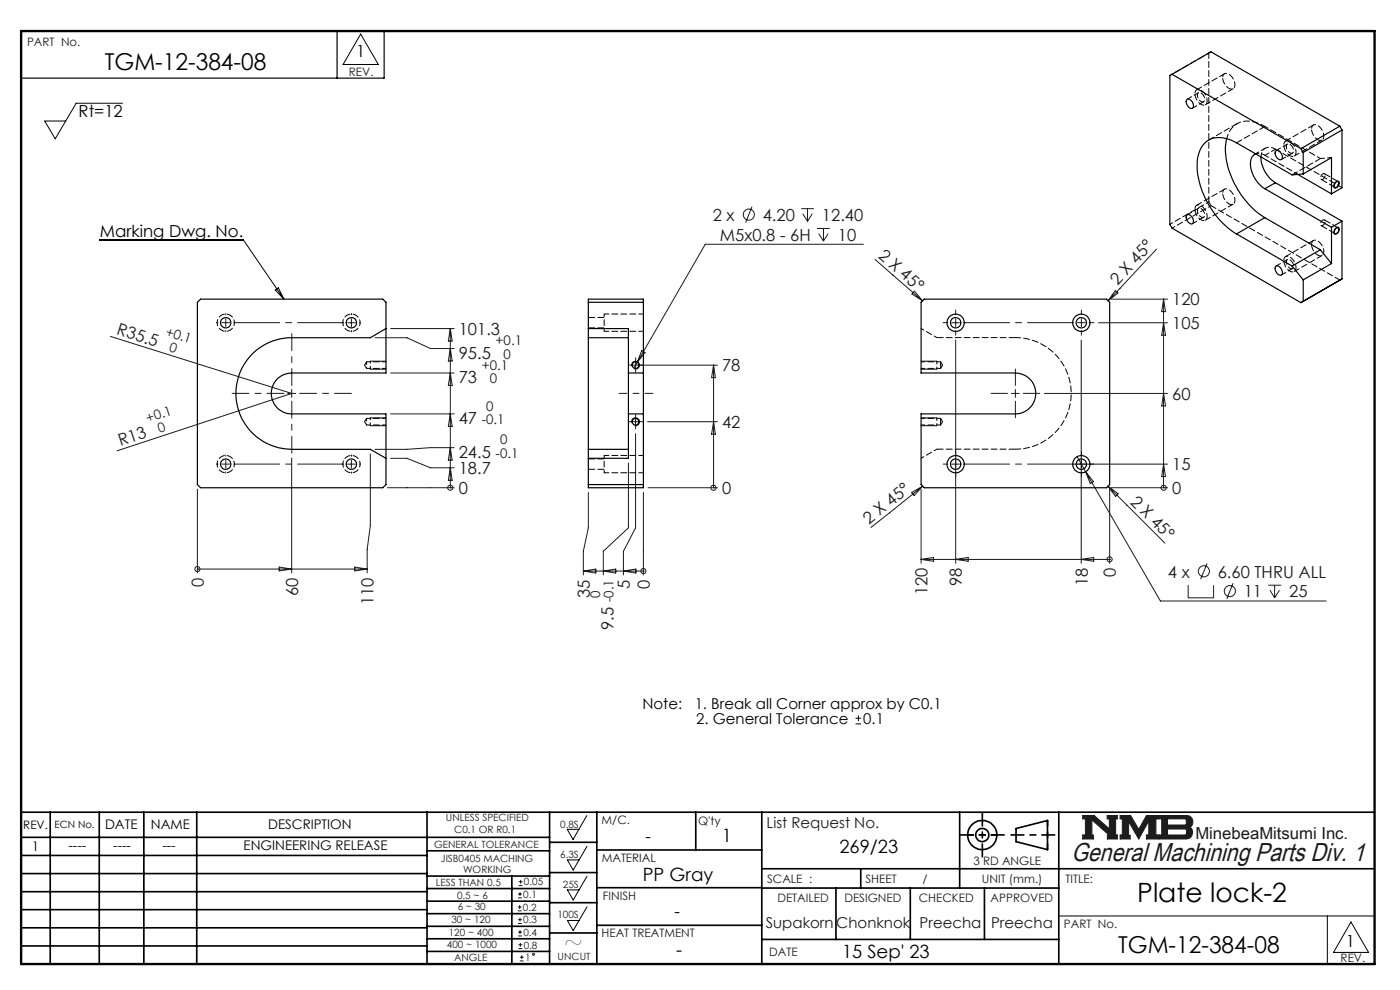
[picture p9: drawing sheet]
<svg xmlns="http://www.w3.org/2000/svg" width="297mm" height="210mm" viewBox="0 0 297 210" stroke-linecap="round" stroke-linejoin="round" font-family="sans-serif">
<g fill="none" stroke="#000" stroke-width=".35">
<path d="M4.5 172.3h287.1M4.5 177.6h112.1M10.7 172.3v32.2M21.1 172.3v32.2M30.5 172.3v32.2M41.7 172.3v32.2M90.6 172.3v32.2M116.6 172.3v32.2M116.6 178.7h10M126.6 172.3v32.2M147.6 172.3v8M161.6 172.3v32.2"/>
<path d="M203.6 172.3v16.1M215.5 175.7l6.7-1.6v6.1l-6.7-1.7zM224.6 172.3v32.2M4.5 185.3h86.1M4.5 181.5h86.1M4.5 189.2h86.1M4.5 193h86.1M4.5 196.8h86.1M90.6 199.1h26M90.6 193.8h26M90.6 188.5h26M90.6 191.2h26"/>
<path d="M90.6 180.5h26M90.6 185.8h26M90.6 196.5h26M108.6 185.8v18.5M116.6 185.1h10M116.6 191.5h10M116.6 197.9h10M126.6 196.3h35M126.6 188.3h35M126.6 180.3h35M161.6 184.3h130M161.6 199.3h63"/>
<path d="M161.6 188.4h63M177.3 188.4v10.9M182.6 184.3v4.1M193.1 188.4v10.9M208.8 188.4v10.9M4.5 200.7h86.1M90.6 201.8h26"/>
<circle cx="208.4" cy="177.1" r="3.1"/>
<circle cx="208.4" cy="177.1" r="1.4"/>
</g>
<path d="M229.7 173h2.4l3.2 2.8v-2.1h-.4v-.7h2.1v.7h-.3v3.4h.3v.9h-2.1v-.8h.4l-3.7-3.3v3.3h.4v.8h-2.3v-.9h.6v-3.4h-.6zM237.6 173h2.3l1.7 2.9 1.6-2.9h2.5v.7h-.5v3.4h.5v.9h-2.5v-.9h.5v-2.9l-2.1 3.8-2.2-3.7v2.9h.3v.8h-2.1v-.9h.5v-3.4h-.5zM245.9 173h5.9a1.35 1.35 0 0 1 1.2 1.1 1.35 1.35 0 0 1-.6 1.4 1.35 1.35 0 0 1 .5 1.5 1.35 1.35 0 0 1-1.2 1h-5.8v-.9h.6v-3.4h-.6zM247.7 173.7h3.7l.3 .2v.9l-.3 .2h-3.7zM247.7 175.9h3.8l.2 .1v.8l-.3 .3h-3.7z" fill="none" stroke="#191924" stroke-width=".21"/>
<path d="M76.5 7.2l3.8 6.5h-7.5zM120.3 175.9h2.5l-1.2 2.2zM124.5 173l-1.7 2.9M124.5 179.5l-1.7 2.9M120.4 182.4h2.4l-1.2 2.2zM120.4 188.8h2.4l-1.2 2.1zM120.4 195.3h2.4l-1.2 2.1zM124.5 185.9l-1.7 2.9M124.5 192.4l-1.7 2.9M224.6 194.3h67M281.6 194.3v10.2M286.6 195.6l3.7 6.4h-7.4z" fill="none" stroke="#000" stroke-width=".21"/>
<path d="M4.5 6.6h287.1" fill="none" stroke="#000" stroke-width=".21" stroke-dasharray="6.3 1.3 1.3 1.3" stroke-dashoffset="1.9"/>
<path d="M71.5 6.6v10M81.5 6.6v10h-77" fill="none" stroke="#000" stroke-width=".25"/>
<path d="M205.3 177.1h6.2M222.2 174v6.2" fill="none" stroke="#000" stroke-width=".35" stroke-dasharray="15.2 1.3 1.3 1.3" stroke-dashoffset="14.1"/>
<path d="M203.8 177.1h9.2M208.4 172.5v9.2M214.5 177.1h9.3" fill="none" stroke="#000" stroke-width=".35" stroke-dasharray="15.2 1.3 1.3 1.3" stroke-dashoffset="12.5"/>
<path d="M4.5 6.6h287.1v197.9h-287.1z" fill="none" stroke="#000" stroke-width=".5"/>
<path d="M229.7 173v.7h.6v3.4h-.6v.9h2.3v-.8h-.4v-3.3l3.7 3.3h-.4v.8h2.1v-.9h-.3v-3.4h.3v-.7h-2.1v.7h.4v2.1l-3.2-2.8zM237.6 173v.7h.5v3.4h-.5v.9h2.1v-.8h-.3v-2.9l2.2 3.7 2.1-3.8v2.9h-.5v.9h2.5v-.9h-.5v-3.4h.5v-.7h-2.5l-1.6 2.9-1.7-2.9zM247.7 175.9h3.8l.2 .1v.8l-.3 .3h-3.7zM245.9 173v.7h.6v3.4h-.6v.9l6.2-.1 .6-.5 .3-.6-.1-.8-.5-.5a1.34 1.34 0 0 0 .6-1.4 1.34 1.34 0 0 0-1.2-1.1zM247.7 173.7h3.7l.3 .2v.9l-.2 .2h-3.8z" fill-rule="evenodd" fill="#191924"/>
<g fill="none" stroke="#191924" stroke-width=".21">
<path d="M159.5 43.8l-1.3 3.4M170 44.3h2.6M170.3 45.3l1 1.6M171.3 44.3v2.6M172.3 45.3l-1 1.6M173.3 48.5h2.7M173.7 49.6l1 1.5M174.7 48.5v2.6M175.7 49.6l-1 1.5M183.2 51.8h-33.6l-14.4 25.1M185.6 55l10.1 8.8M245.4 52.8l-10.3 11"/>
<path d="M23.4 71.4l38.5 12.1-37.1 12.1M73.7 68.5h1.7M74.5 67.6v1.7M79.6 71.6h6.7l5 2.3h5M82.9 79.1h13.4M82.9 69.7h13.4M95.5 69.7v33.8M95.5 79.1l.4 2.7h-.8zM95.5 73.9l.4 2.7h-.8zM95.5 69.7l.4 2.6h-.8zM134 77.5h1.6M134.8 76.6v1.7"/>
<path d="M135.2 76.9l-.7 1.2M135.8 77.5h16.4M136.1 74.4l.7 .4-1.6 2.1zM151.4 77.5v26M151.4 77.5l.4 2.6h-.8zM194 61.8l1.7 2-2.2-1.4zM201.9 68.5h1.7M202.7 72.1v47.4M202.7 67.6v1.7M229.4 72.1v47.4M233 68.5h14.7M235.7 63.5h12"/>
<path d="M236.6 61.6l.6 .6-2.1 1.6zM246.8 63.5v40M246.8 68.5l.5 2.6h-.8zM246.8 63.5l.5 2.6h-.8zM61 83.5h1.7M61.9 97.1v24.4M61.9 82.6v1.7M73.7 98.5h1.7M74.5 97.6v1.7M78.6 96.3v15.2l-.7 5v5M82.9 97.2h3.4l5 2h5M82.9 87.8h13.4"/>
<path d="M95.5 99.2l.4 2.7h-.8zM95.5 95l.4 2.6h-.8zM95.5 87.8l.4 2.6h-.8zM96.3 95h-5l-5 .3h-6.7M133.3 98.2v13.8l-5.3 4.9v5M134 89.5h1.6M134.8 92v20l-2.5 4.9v5M134.8 88.6v1.7M137.4 89.5h14.8M151.4 89.5l.4 2.6h-.8zM201.9 98.5h1.7M214.6 83.5h1.6"/>
<path d="M215.4 82.6v1.7M221.5 83.5h26.2M227.7 98.5h20M228.5 96.9l1.8 3.1M246.8 98.5l.5 2.6h-.8zM246.8 83.5l.5 2.6h-.8zM41.9 103.8v17.7M82.2 103.5h14.1M95.5 103.5h.1M124.8 104.4v7.6l-1 4.9v5M136.5 104.4v17.5M137.5 103.5h14.7"/>
<path d="M151.4 103.5h.1M193.4 104.5l2.3-1.4-1.8 2zM195.4 118.7h40M195.4 103.8v15.7M195.4 118.7l2.6-.5v.9zM195.7 103.1l-11 8.8M202.7 118.7l2.7-.5v.9zM229.4 118.7l2.6-.5v.9zM230.3 100l15.9 27.5h35.1M230.3 100l1.7 2.2-.7 .3zM235.1 103.1l2.1 1.6-.6 .6zM235.1 103.1l12 12.1"/>
<path d="M235.4 118.7h.1M235.4 103.8v15.7M235.7 103.5h12M246.8 103.5h.1M256.1 119.5l-1.4 3.4M41.9 120.7h.1M41.9 120.7h36M59.2 120.3l2.7 .4-2.7 .4zM75.2 120.3l2.7 .4-2.7 .4zM123.8 121.1h12.7M123.8 121.1l2.6-.4v.9zM128 121.1l2.6-.4v.9z"/>
<path d="M132.3 121.1l2.6-.4v.9zM136.5 121.1h.1M252.1 124.1v2.7h5.4v-2.7M261.6 123.7l-1.4 3.4M269.1 124.1h2.7M269.4 125.2l1 1.6M270.4 124.1v2.7M271.4 125.2l-1 1.6M109.9 193.2h.7M109.9 192.4h.7M109.9 195.9h.8M109.9 195.1h.8"/>
<path d="M109.9 190.5h.8M109.9 189.6h.8M109.9 198.5h.8M109.9 197.7h.8M110 187.8h.8M110 187h.8M110.2 192v.8M110.3 189.3v.8M110.3 194.7v.8M110.3 197.3v.8M110.5 186.6v.9M110 201.2h.8"/>
<path d="M110 200.4h.8M110.3 203.8h.8M110.3 203.1h.8M110.4 200v.8M110.7 202.6v.8"/>
<circle cx="158.8" cy="45.5" r="1.18"/>
<circle cx="95.5" cy="103.5" r=".54"/>
<circle cx="151.4" cy="103.5" r=".54"/>
<circle cx="235.4" cy="118.6" r=".54"/>
<circle cx="246.9" cy="103.5" r=".54"/>
<circle cx="41.9" cy="120.7" r=".55"/>
<circle cx="136.5" cy="121.1" r=".54"/>
<circle cx="255.4" cy="121.2" r="1.17"/>
<circle cx="260.9" cy="125.4" r="1.18"/>
<circle cx="113.2" cy="202.4" r=".21"/>
</g>
<g fill="none" stroke="#000" stroke-width=".21">
<path d="M26 21.9h-9.8l-4.5 7.5-2.2-3.7h4.4M283.2 38.7a.51 .51 0 0 1 .8-.2 .51 .51 0 0 1 0 .8l-.2 .3a.48 .48 0 0 1-.7 .3 .48 .48 0 0 1-.1-.8zM21.1 50.9h30.5l8.6 12.6M283.4 48.3a.48 .48 0 0 1 .7 .1 .48 .48 0 0 1-.1 .7l-.2 .3a.47 .47 0 0 1-.7 .3 .47 .47 0 0 1-.1-.7zM58.4 61.5l.7-.4 1.1 2.4zM78.6 76.6h3.3M78.6 78.3h3.3M134 77.7a.83 .83 0 0 1 .8-1.1 .83 .83 0 0 1 .9 .9 .83 .83 0 0 1-1.1 .8M195.4 76.6h3.3M195.4 78.3h3.3M78.6 88.6h3.3M78.6 90.3h3.3"/>
<path d="M134 89.7a.83 .83 0 0 1 .8-1.1 .83 .83 0 0 1 .9 .9 .83 .83 0 0 1-1.1 .8M195.4 88.6h3.3M195.4 90.3h3.3M181.5 153.6h1.2M181.5 152.4h1.2M182.1 151.8v1.2"/>
</g>
<path d="M131.3 83.4h7.2" fill="none" stroke="#191924" stroke-width=".21" stroke-dasharray="15.2 1.3 1.3 1.3" stroke-dashoffset="13.6"/>
<g fill="none" stroke="#191924" stroke-width=".21" stroke-dasharray="15.2 1.3 1.3 1.3">
<path d="M46.2 68.4h-.2M47.9 68.4v-.8M47.9 68.4h-.8M47.9 68.4v.9M47.9 68.4h.8M47.9 66.8v-.3M47.9 70.1v.3M74.6 66.8v-.3M74.6 70.1v.3M76.2 68.4h.3M134 77.4h-.7M134.8 76.6v-.7"/>
<path d="M134.8 78.3v.7M135.7 77.4h.7M201.1 68.4h-1M202.7 66.8v-1M202.7 70.1v1M229.4 68.4v-.8M229.4 68.4h-.8M229.4 68.4v.9M229.4 68.4h.8M229.4 66.8v-1M229.4 70.1v1M231.1 68.4h1"/>
<path d="M46.2 98.4h-.2M47.9 98.4v-.8M47.9 98.4h-.8M47.9 98.4v.9M47.9 98.4h.8M47.9 96.8v-.3M74.6 96.8v-.3M76.2 98.4h.3M134 89.4h-.7M134.8 88.6v-.7M134.8 90.3v.7M135.7 89.4h.7"/>
<path d="M201.1 98.4h-1M202.7 96.8v-1M213.7 83.4h-3.5M215.4 81.8v-3.5M215.4 85.1v3.5M217.1 83.4h3.5M229.4 98.4v-.8M229.4 98.4h-.8M229.4 98.4v.9M229.4 98.4h.8M229.4 96.8v-1M231.1 98.4h1"/>
<path d="M47.9 100.1v.3M74.6 100.1v.3M202.7 100.1v1M229.4 100.1v1"/>
</g>
<path d="M78.6 76.6v1.7M198.7 78.3v-1.7M78.6 88.6v1.7M198.7 90.3v-1.7" fill="none" stroke="#000" stroke-width=".21" stroke-dasharray="1.3 .6" stroke-dashoffset=".8"/>
<path d="M49.6 68.4h23.3M204.4 68.4h23.3M49.6 98.4h23.3M204.4 98.4h23.3" fill="none" stroke="#191924" stroke-width=".21" stroke-dasharray="15.2 1.3 1.3 1.3" stroke-dashoffset="5.5"/>
<path d="M60.2 83.4h-11M61.9 81.8v-11M61.9 85.1v11M63.6 83.4h11" fill="none" stroke="#191924" stroke-width=".21" stroke-dasharray="15.2 1.3 1.3 1.3" stroke-dashoffset="11.6"/>
<g fill="none" stroke="#000" stroke-width=".25">
<path d="M248.6 15.8l-.4 .2v31.6l.4 .8 27.4 15.8M248.6 15.8l27.4 15.7M248.6 15.8l8.3-4.8 27.3 15.8M251.8 21.1a1.25 1.25 0 0 1 1.1 1.9 1.33 1.33 0 0 1-1.1-1.9zM260.2 29.4a16.1 16.1 0 0 0 3.5 12.5 16.1 16.1 0 0 0 4.6 4.3M266.4 32.7a2.52 2.52 0 0 0-1 3.1 6.8 6.8 0 0 0 2.9 4.2M267.5 33.3a6.6 6.6 0 0 0 3.1 5.5M270.6 38.8l-2.3 1.2M270.6 38.8l14.1 8.1M270.6 32a1.07 1.07 0 0 1 1.4 1.1 .55 .55 0 0 1-.2 .7 .55 .55 0 0 1-.7-.2 1.39 1.39 0 0 1-.5-1.6zM275.3 37l7.2 4.1M276 31.5l.5 .8"/>
<path d="M276.5 36.9l-2.4 .2-11.8-6.8a5.8 5.8 0 0 0-6.4-.3 7.4 7.4 0 0 0-1.8 6.9 18.7 18.7 0 0 0 8.2 12.7M276.5 32.3v4.6M276.5 36.9l6-3.5v7.7M283.4 38.7a.38 .38 0 0 1 .5-.1 .38 .38 0 0 1 .1 .5 .53 .53 0 0 1-.4 .6 .53 .53 0 0 1-.6-.1zM284.2 26.8l-8.2 4.7M284.2 26.8l.5 .8M284.7 27.6l-8.2 4.7M284.7 27.6v12.2l-2.2 1.3M251.8 45.6a1.24 1.24 0 0 1 1.1 1.9 1.29 1.29 0 0 1-1.1-1.9zM262.3 49.6l11.8 6.8M268.3 40l14.2 8.2M268.3 46.2l11.8 6.8"/>
<path d="M268.3 46.2l-6 3.4M270.7 56.4a1.25 1.25 0 0 1 1.1 2 1.33 1.33 0 0 1-1.1-2zM274.1 56.4l2.4 3M276.5 59.4v4.5M280.1 53l2.4 2.9M280.1 53l-6 3.4M282.5 48.2v7.7M282.5 55.9l-6 3.5M283.2 48.6a.4 .4 0 0 1 .6-.3 .4 .4 0 0 1 .2 .7 .53 .53 0 0 1-.4 .5 .53 .53 0 0 1-.6-.1zM284.7 46.9v12.3M284.7 46.9l-2.2 1.3M284.7 59.2l-8.2 4.7"/>
<path d="M284.7 59.2l-8.7 5M41.9 64.1l.6-.6h38.7l.7 .6v15h-20a4.3 4.3 0 0 0-4.4 4.4 4.3 4.3 0 0 0 4.4 4.3h20v15l-.7 .7h-38.7l-.6-.7zM81.9 69.7l-3.3 1.9h-16.7a11.8 11.8 0 0 0-11.8 11.9 11.8 11.8 0 0 0 11.8 11.8h16.7l3.3 1.9M124.8 71.6v23.7M124.8 71.6v-8.1h11.7v15.6M124.8 64.1h11.7M124.8 69.7h8.5v9.4M124.8 71.6h8.5M133.3 79.1v8.7M133.3 79.1h3.2M136.5 79.1v8.7M196.1 63.5h38.6l.7 .6v38.7l-.7 .7h-38.6l-.7-.7v-15h20a4.3 4.3 0 0 0 4.3-4.3 4.3 4.3 0 0 0-4.3-4.4h-20v-15z"/>
<path d="M276.5 63.9l-.5 .3M124.8 95.3h8.5M133.3 87.8h3.2M133.3 87.8v9.4h-8.5M136.5 87.8v15.7h-11.7v-8.2M124.8 102.8h11.7"/>
<circle cx="47.9" cy="68.5" r="1.1"/>
<circle cx="74.6" cy="68.5" r="1.1"/>
<circle cx="134.8" cy="77.5" r=".71"/>
<circle cx="202.7" cy="68.5" r="1.1"/>
<circle cx="202.7" cy="68.5" r="1.83"/>
<circle cx="229.4" cy="68.5" r="1.82"/>
<circle cx="229.4" cy="68.5" r="1.1"/>
<circle cx="47.9" cy="98.5" r="1.1"/>
<circle cx="74.6" cy="98.5" r="1.1"/>
<circle cx="134.8" cy="89.5" r=".71"/>
<circle cx="202.7" cy="98.5" r="1.1"/>
<circle cx="202.7" cy="98.5" r="1.83"/>
<circle cx="229.4" cy="98.5" r="1.82"/>
<circle cx="229.4" cy="98.5" r="1.1"/>
</g>
<path d="M267.5 33.3a1.85 1.85 0 0 1 1-1.9 1.85 1.85 0 0 1 2.1 .3M268.3 26.8a5.7 5.7 0 0 0-6.4-.2 5.2 5.2 0 0 0-1.7 2.8M268.3 32.9l2.3-1.2M268.4 31.4l-2.2 1.3M128.2 70.3h8.3M136.5 66.6h-8.3M199.5 77.4v-.7M199.5 78.1v-.7M136.5 96.6h-8.3M199.5 89.4v-.7M199.5 90.1v-.7M128.2 100.3h8.3" fill="none" stroke="#000" stroke-width=".21" stroke-dasharray="1.3 .6" stroke-dashoffset=".3"/>
<path d="M248.2 16l8.2-4.8M268.3 32.9a2.27 2.27 0 0 0-1.9-.3M248.2 47.6l8.2-4.8M248.7 48.4l8.2-4.8M46.1 68.4a1.83 1.83 0 0 1 2.6-1.6 1.83 1.83 0 0 1 .3 3.1 1.83 1.83 0 0 1-2.9-1.2v-.3M72.7 68.4a1.83 1.83 0 0 1 2.7-1.6 1.83 1.83 0 0 1 .2 3.1 1.83 1.83 0 0 1-2.8-1.2l-.1-.3M195.4 69.7l3.3 1.9M46.1 98.4a1.83 1.83 0 0 1 2.6-1.6 1.83 1.83 0 0 1 .3 3.1 1.83 1.83 0 0 1-2.9-1.2v-.3M72.7 98.4a1.83 1.83 0 0 1 2.7-1.6 1.83 1.83 0 0 1 .2 3.1 1.83 1.83 0 0 1-2.8-1.2l-.1-.3M198.7 95.3l-3.3 1.9" fill="none" stroke="#000" stroke-width=".21" stroke-dasharray="1.3 .6" stroke-dashoffset=".6"/>
<path d="M280.3 38.1l2.9 1.6M283.9 38.5l-2.9-1.7M280.3 47.9l2.9 1.6M283.9 48.3l-2.9-1.7M124.8 69.5h3.4M128.2 67.3h-3.4M198.7 71.6h16.7M124.8 99.5h3.4M128.2 97.3h-3.4M215.4 95.3h-16.7" fill="none" stroke="#000" stroke-width=".21" stroke-dasharray="1.3 .6" stroke-dashoffset="-.1"/>
<path d="M256.4 11.2v31.6M259.8 15.6l-5.9 3.4M255.7 22.2l5.9-3.4M270.6 31.7l14.1 8.1M274.6 33.1l5.9-3.4M278.6 26.5l-5.9 3.4M255.7 46.7l5.9-3.4M256.9 43.6l27.4 15.8M259.8 40.1l-5.9 3.4M274.6 57.6l5.9-3.4M278.6 51l-5.9 3.4M215.4 71.6a11.8 11.8 0 0 1 11.8 11.8 11.8 11.8 0 0 1-11.8 11.9" fill="none" stroke="#000" stroke-width=".21" stroke-dasharray="1.3 .6" stroke-dashoffset=".1"/>
<path d="M280.1 33.6l-11.8-6.8M256.4 42.8l.5 .8M77.8 78.1h4.1M81.9 76.7h-4.1M195.4 78.1h4.1M199.5 76.7h-4.1M77.8 90.1h4.1M81.9 88.7h-4.1M195.4 90.1h4.1M199.5 88.7h-4.1" fill="none" stroke="#000" stroke-width=".21" stroke-dasharray="1.3 .6" stroke-dashoffset=".5"/>
<path d="M275.3 37l-7-4.1M282.5 33.4l-2.4 .2M77.3 77.4l.5 .7M77.8 76.7l-.5 .7M199.5 78.1l.5-.7M200 77.4l-.5-.7M77.3 89.4l.5 .7M77.8 88.7l-.5 .7M199.5 90.1l.5-.7M200 89.4l-.5-.7" fill="none" stroke="#000" stroke-width=".21" stroke-dasharray="1.3 .6" stroke-dashoffset=".4"/>
<path d="M254 20.2a.54 .54 0 0 1 .4-.6 .54 .54 0 0 1 .6 .3 1.02 1.02 0 0 1 .2 1.7 1.46 1.46 0 0 1-1.2-1.4M272.9 31.1a.54 .54 0 0 1 .4-.6 .54 .54 0 0 1 .6 .3 1.02 1.02 0 0 1 .1 1.7 1.46 1.46 0 0 1-1.1-1.4M254 44.7a.54 .54 0 0 1 .4-.6 .54 .54 0 0 1 .6 .3 1.02 1.02 0 0 1 .2 1.7 1.46 1.46 0 0 1-1.2-1.4M272.9 55.6a.54 .54 0 0 1 .4-.6 .54 .54 0 0 1 .6 .3 1.02 1.02 0 0 1 .1 1.7 1.46 1.46 0 0 1-1.1-1.4M77.8 76.7v1.4M128.2 66.6v3.7M77.8 88.7v1.4M128.2 96.6v3.7" fill="none" stroke="#000" stroke-width=".21" stroke-dasharray="1.3 .6" stroke-dashoffset=".7"/>
<path d="M256.9 11l-.5 .2M262.4 26.2l-6 3.5M268.3 26.8l-6 3.5M280.1 33.6l-6 3.5" fill="none" stroke="#000" stroke-width=".21" stroke-dasharray="1.3 .6"/>
<path d="M253.5 19.9a.85 .85 0 0 1 .6-.9 .85 .85 0 0 1 1 .3 2.12 2.12 0 0 1 .6 2.9 1.98 1.98 0 0 1-2.1-1.8l-.1-.5M259.4 16.5a.85 .85 0 0 1 .6-.9 .85 .85 0 0 1 1 .3 2.12 2.12 0 0 1 .6 2.9 1.98 1.98 0 0 1-2.2-1.8v-.5M272.4 30.8a.85 .85 0 0 1 .5-1 .85 .85 0 0 1 1 .4 2.12 2.12 0 0 1 .7 2.9 1.98 1.98 0 0 1-2.2-1.9v-.4M278.2 27.4a.85 .85 0 0 1 .6-1 .85 .85 0 0 1 1 .4 2.12 2.12 0 0 1 .7 2.9 1.98 1.98 0 0 1-2.2-1.9l-.1-.4M281.1 37.2a.39 .39 0 0 0-.4-.4 .39 .39 0 0 0-.4 .3 .54 .54 0 0 0 .1 1 1 1 0 0 0 .7-.9M253.5 44.4a.85 .85 0 0 1 .6-.9 .85 .85 0 0 1 1 .3 2.12 2.12 0 0 1 .6 2.9 1.98 1.98 0 0 1-2.1-1.8l-.1-.5M259.4 41a.85 .85 0 0 1 .6-.9 .85 .85 0 0 1 1 .3 2.12 2.12 0 0 1 .6 2.9 1.98 1.98 0 0 1-2.2-1.8v-.5M272.4 55.3a.85 .85 0 0 1 .5-1 .85 .85 0 0 1 1 .4 2.12 2.12 0 0 1 .7 2.9 1.98 1.98 0 0 1-2.2-1.9v-.4M278.2 51.9a.85 .85 0 0 1 .6-1 .85 .85 0 0 1 1 .4 2.12 2.12 0 0 1 .7 2.9 1.98 1.98 0 0 1-2.2-1.9l-.1-.4M281.1 47a.39 .39 0 0 0-.4-.4 .39 .39 0 0 0-.4 .3 .54 .54 0 0 0 .1 1 1 1 0 0 0 .7-.9" fill="none" stroke="#000" stroke-width=".21" stroke-dasharray="1.3 .6" stroke-dashoffset="-.2"/>
<path d="M254.2 19.7l-2.3 1.3M253 22.9l2.3-1.3M271.8 33.8l2.4-1.3M273.1 30.6l-2.4 1.3M253 47.4l2.3-1.3M254.2 44.2l-2.3 1.3M271.8 58.3l2.4-1.3M273.1 55.1l-2.4 1.3" fill="none" stroke="#000" stroke-width=".21" stroke-dasharray="1.3 .6" stroke-dashoffset=".2"/>
<text font-size="5.6" x="241.3" y="191.4">Plate lock-2</text>
<text font-size="5.5" fill="#191924" x="227.3" y="182.7">General Machining Parts Div. 1</text>
<g font-size="4.9">
<text x="22.2" y="14.8">TGM-12-384-08</text>
<text x="119.6" y="201.6">~</text>
<text x="237.2" y="202.1">TGM-12-384-08</text>
</g>
<g font-size="3.9">
<text x="153.1" y="178.6">1</text>
<text x="178.1" y="181">269/23</text>
<text x="136.4" y="186.9">PP Gray</text>
<text x="143.5" y="202.9">-</text>
<text x="178.6" y="203.3">15 Sep' 23</text>
</g>
<g font-size="3.5">
<text x="75.6" y="12.1">1</text>
<text x="16.7" y="24.9">Rt=12</text>
<text x="21.2" y="50.3">Marking Dwg. No.</text>
<text x="136.9" y="178.6">-</text>
<text x="143.1" y="194.5">-</text>
<text x="285.5" y="200.9">1</text>
</g>
<g font-size="3.5" fill="#191924">
<text x="151.2" y="46.8">2 x</text>
<text x="161.8" y="46.8">4.20</text>
<text x="174.4" y="46.8">12.40</text>
<text x="152.7" y="51">M5x0.8 - 6H</text>
<text x="177.7" y="51">10</text>
<text x="186.2" y="54.4" transform="rotate(41 186.2 54.4)">2 X 45°</text>
<text x="237.1" y="60.6" transform="rotate(-47 237.1 60.6)">2 X 45°</text>
<text x="248.7" y="64.8">120</text>
<text x="24.6" y="70.9" transform="rotate(17 24.6 70.9)">R35.5</text>
<text x="97.3" y="71">101.3</text>
<text x="248.7" y="69.8">105</text>
<text x="97.3" y="76.1">95.5</text>
<text x="97.3" y="81.2">73</text>
<text x="153.2" y="78.8">78</text>
<text x="97.3" y="89.9">47</text>
<text x="248.7" y="84.8">60</text>
<text x="25.6" y="94.6" transform="rotate(-18 25.6 94.6)">R13</text>
<text x="153.2" y="90.8">42</text>
<text x="97.3" y="100.5">18.7</text>
<text x="97.3" y="97.1">24.5</text>
<text x="248.7" y="99.8">15</text>
<text x="97.3" y="104.8">0</text>
<text x="153.2" y="104.8">0</text>
<text x="239.6" y="106.6" transform="rotate(45 239.6 106.6)">2 X 45°</text>
<text x="248.7" y="104.8">0</text>
<text x="184.3" y="111.3" transform="rotate(-38 184.3 111.3)">2 X 45°</text>
<text x="43.2" y="124.4" transform="rotate(-90 43.2 124.4)">0</text>
<text x="133.6" y="124.9" transform="rotate(-90 133.6 124.9)">5</text>
<text x="137.8" y="124.9" transform="rotate(-90 137.8 124.9)">0</text>
<text x="204.1" y="124.3" transform="rotate(-90 204.1 124.3)">98</text>
<text x="230.7" y="124.3" transform="rotate(-90 230.7 124.3)">18</text>
<text x="236.7" y="122.4" transform="rotate(-90 236.7 122.4)">0</text>
<text x="247.8" y="122.5">4 x</text>
<text x="258.3" y="122.5">6.60 THRU ALL</text>
<text x="63.2" y="126.4" transform="rotate(-90 63.2 126.4)">60</text>
<text x="79.3" y="128.3" transform="rotate(-90 79.3 128.3)">110</text>
<text x="125.1" y="126.8" transform="rotate(-90 125.1 126.8)">35</text>
<text x="196.7" y="126.3" transform="rotate(-90 196.7 126.3)">120</text>
<text x="263.8" y="126.7">11</text>
<text x="273.5" y="126.7">25</text>
<text x="130.1" y="133.6" transform="rotate(-90 130.1 133.6)">9.5</text>
<text x="253.6" y="178.1">MinebeaMitsumi Inc.</text>
</g>
<g font-size="3.2">
<text x="136.3" y="150.4">Note:</text>
<text x="147.4" y="150.4">1. Break all Corner approx by C0.1</text>
<text x="147.7" y="153.5">2. General Tolerance</text>
<text x="183.1" y="153.5">0.1</text>
</g>
<g font-size="3.2" fill="#191924">
<text x="162.6" y="175.5">List Request No.</text>
<text x="162.4" y="196.8">Supakorn</text>
<text x="177.4" y="196.8">Chonknok</text>
<text x="195.1" y="196.8">Preecha</text>
<text x="210.2" y="196.8">Preecha</text>
</g>
<g font-size="2.8" fill="#191924">
<text x="34.9" y="71.2" transform="rotate(17 34.9 71.2)">+0.1</text>
<text x="35.7" y="74.4" transform="rotate(17 35.7 74.4)">0</text>
<text x="105.1" y="73.2">+0.1</text>
<text x="106.8" y="76.1">0</text>
<text x="102.2" y="78.4">+0.1</text>
<text x="103.9" y="81.2">0</text>
<text x="31.3" y="89.7" transform="rotate(-18 31.3 89.7)">+0.1</text>
<text x="102.2" y="89.9">-0.1</text>
<text x="103.1" y="87.1">0</text>
<text x="33.8" y="91.9" transform="rotate(-18 33.8 91.9)">0</text>
<text x="106.1" y="94.3">0</text>
<text x="105.1" y="97.1">-0.1</text>
<text x="127.3" y="126.8" transform="rotate(-90 127.3 126.8)">0</text>
<text x="130.1" y="127.8" transform="rotate(-90 130.1 127.8)">-0.1</text>
</g>
<g font-size="2.8">
<text x="22.3" y="175.9">DATE</text>
<text x="32" y="175.9">NAME</text>
<text x="56.9" y="175.9">DESCRIPTION</text>
<text x="6.8" y="180.6">1</text>
<text x="14.5" y="180.3">----</text>
<text x="24" y="180.3">----</text>
<text x="34.5" y="180.3">---</text>
<text x="51.7" y="180.3">ENGINEERING RELEASE</text>
</g>
<g font-size="2.5" fill="#191924">
<text x="5.7" y="9.8">PART No.</text>
<text x="74" y="16">REV.</text>
<text x="127.6" y="174.8">M/C.</text>
<text x="148.1" y="175.1">Q'ty</text>
<text x="127.6" y="182.8">MATERIAL</text>
<text x="206.5" y="183.6">3 RD ANGLE</text>
<text x="127.9" y="191">FINISH</text>
<text x="162.7" y="187.2">SCALE :</text>
<text x="164.9" y="191.4">DETAILED</text>
<text x="179.1" y="191.4">DESIGNED</text>
<text x="183.6" y="187.2">SHEET</text>
<text x="194.9" y="191.4">CHECKED</text>
<text x="195.7" y="187.2">/</text>
<text x="208.3" y="187.2">UNIT (mm.)</text>
<text x="210.2" y="191.4">APPROVED</text>
<text x="226" y="187.2">TITLE:</text>
<text x="225.7" y="196.8">PART No.</text>
<text x="127.6" y="198.9">HEAT TREATMENT</text>
<text x="163.2" y="202.9">DATE</text>
<text x="284.4" y="204.1">REV.</text>
</g>
<text font-size="2.5" x="4.9" y="175.9">REV.</text>
<text font-size="2.1" x="11.6" y="175.6">ECN No.</text>
<g font-size="2.1" fill="#191924">
<text x="92.1" y="179.9">GENERAL TOLERANCE</text>
<text x="94.6" y="174.2">UNLESS SPECIFIED</text>
<text x="96.4" y="176.8">C0.1 OR R0.1</text>
<text x="118.8" y="175.5">0.8S</text>
<text x="93.5" y="182.9">JISB0405 MACHING</text>
<text x="98.2" y="185.3">WORKING</text>
<text x="118.8" y="181.9">6.3S</text>
<text x="92.5" y="187.9">LESS THAN 0.5</text>
<text x="97" y="190.7">0.5 ~ 6</text>
<text x="111" y="190.4">0.1</text>
<text x="111.2" y="187.8">0.05</text>
<text x="119.4" y="188.4">25S</text>
<text x="95.8" y="195.8">30 ~ 120</text>
<text x="97.1" y="193.1">6 ~ 30</text>
<text x="110.9" y="193.2">0.2</text>
<text x="111" y="195.9">0.3</text>
<text x="118.2" y="194.8">100S</text>
<text x="94.8" y="201.1">400 ~ 1000</text>
<text x="95.2" y="198.5">120 ~ 400</text>
<text x="96.3" y="203.9">ANGLE</text>
<text x="111" y="198.5">0.4</text>
<text x="111.1" y="201.2">0.8</text>
<text x="111.4" y="203.8">1</text>
<text x="118.3" y="203.7">UNCUT</text>
</g>
</svg>
